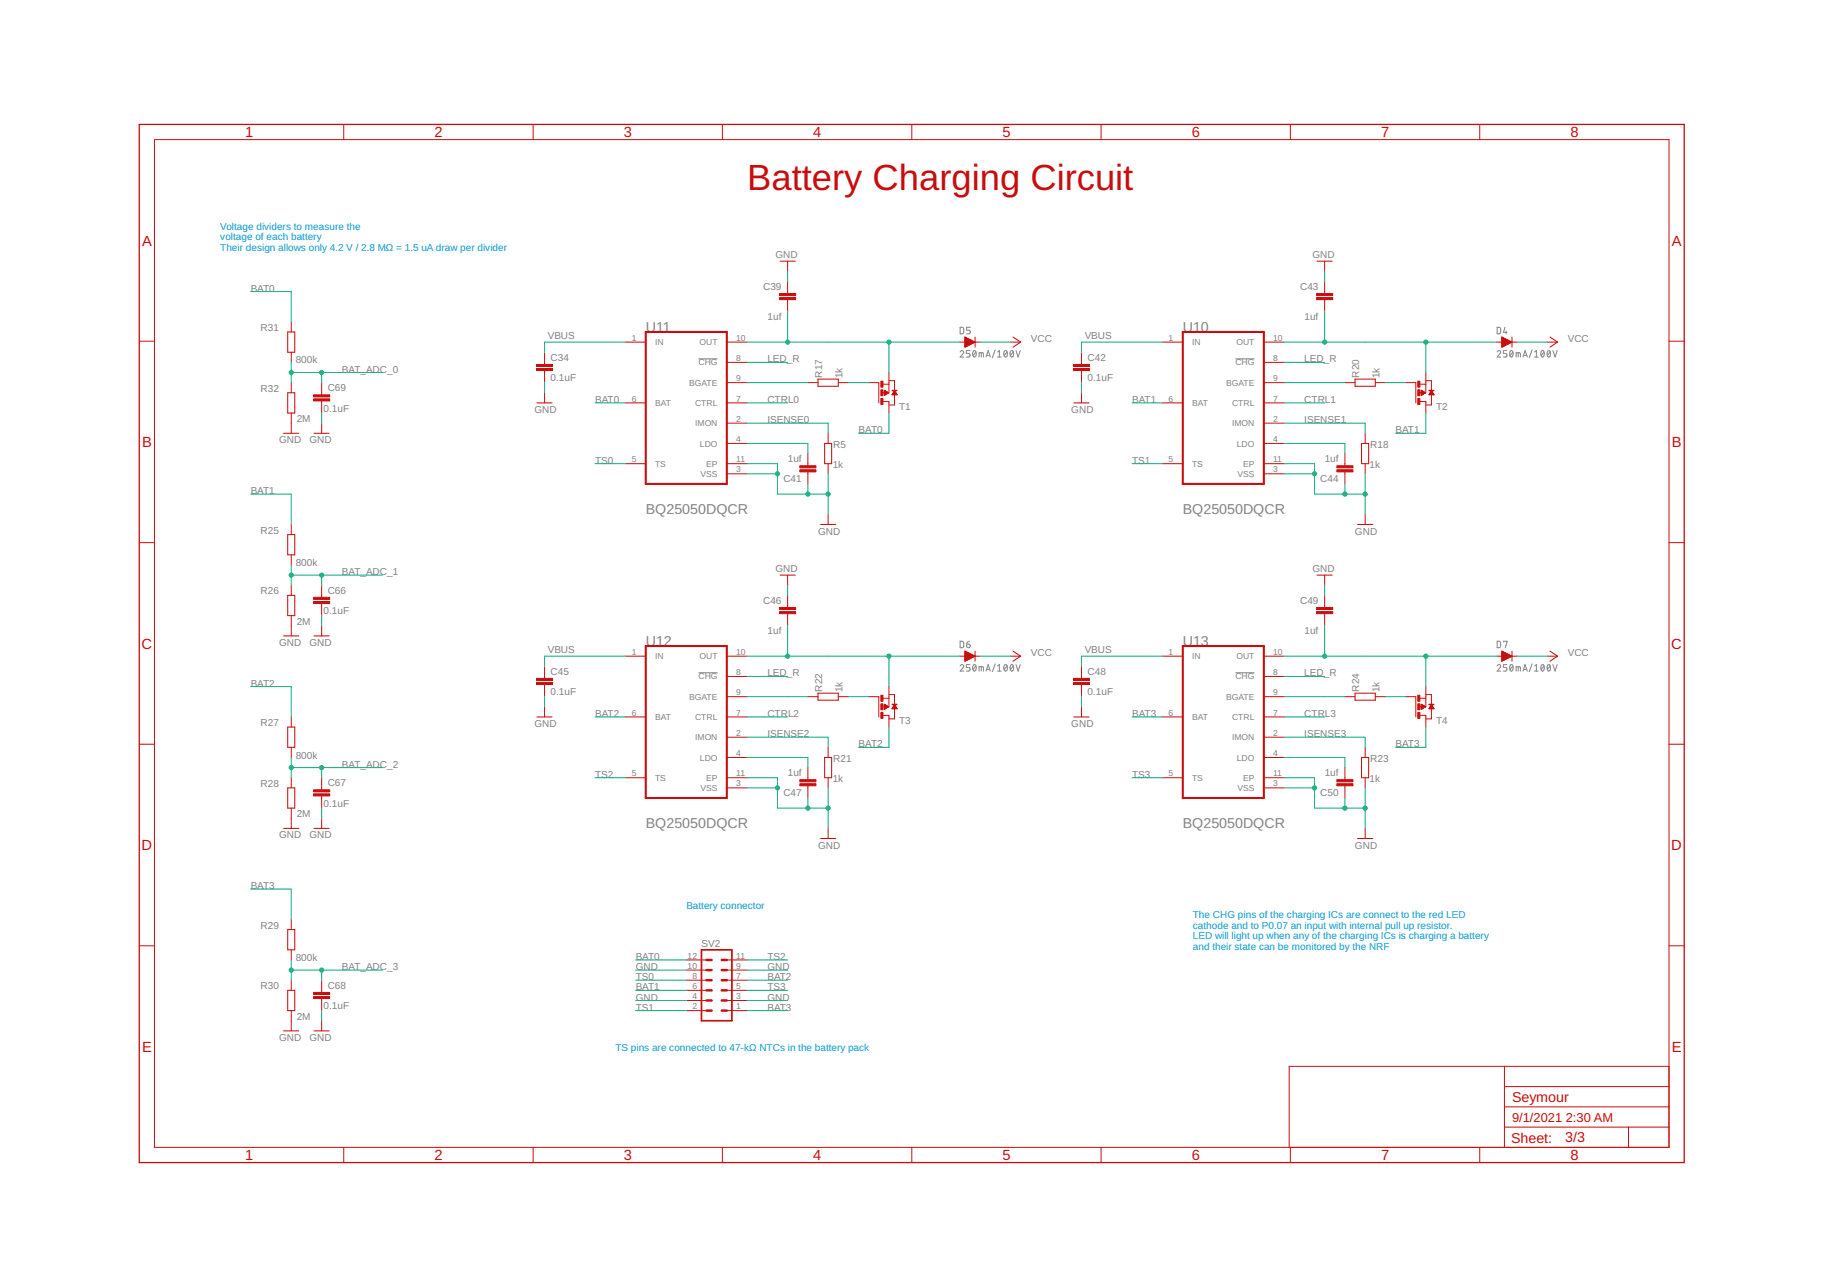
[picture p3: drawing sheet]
<svg xmlns="http://www.w3.org/2000/svg" width="297mm" height="210mm" viewBox="0 0 297 210" stroke-linecap="round" stroke-linejoin="round" font-family="sans-serif">
<g fill="none" stroke="#808080" stroke-width=".16">
<path d="M113.8 58.5h3.1M156.4 57.4a.29 .29 0 0 1 .5-.3 .29 .29 0 0 1 .1 .5l-.6 .6h.6M156.4 53.3l.5 .1 .1 .1v.6l-.1 .3h-.5zM158.1 57.1h-.6v.5h.4l.2 .2-.2 .4h-.4M158.1 53.3h-.6v.5h.5l.1 .2-.1 .4h-.5M158.6 57.2l.2-.1a.62 .62 0 0 1 0 1.1 .66 .66 0 0 1-.2-1zM159 57.4l-.5 .6M159.5 58.2v-.7h.7l.1 .7M159.9 57.5v.7M160.7 58.2l.3-1.1 .4 1.1M160.7 57.9h.6M162.2 57l-.5 1.3"/>
<path d="M162.5 58.2h.6M162.5 57.4l.3-.3v1.1M163.7 57.2l.2-.1a.62 .62 0 0 1 0 1.1 .66 .66 0 0 1-.2-1zM164.1 57.4l-.5 .6M164.7 57.2l.2-.1a.62 .62 0 0 1 0 1.1 .66 .66 0 0 1-.2-1zM165.1 57.4l-.5 .6M165.5 57.1l.4 1.1 .3-1.1M201.3 58.5h3.1M243.9 57.4a.29 .29 0 0 1 .5-.3 .28 .28 0 0 1 0 .5l-.5 .6h.6M243.9 53.3l.4 .1 .2 .1v.6l-.2 .3h-.4zM245.2 53.3l-.2 .9h.6M245.4 53.9v.5"/>
<path d="M245.5 57.1h-.5v.5h.4l.1 .2-.1 .4h-.4M246.1 57.2l.2-.1a.65 .65 0 0 1 0 1.1 .68 .68 0 0 1-.2-1zM246.5 57.4l-.5 .6M247 58.2v-.7h.6l.1 .7M247.4 57.5v.7M248.2 58.2l.3-1.1 .4 1.1M248.2 57.9h.6M249.6 57l-.4 1.3M250 58.2h.6M250 57.4l.3-.3v1.1M251.2 57.2l.2-.1a.65 .65 0 0 1 0 1.1 .68 .68 0 0 1-.2-1zM251.6 57.4l-.5 .6"/>
<path d="M252.2 57.2l.2-.1a.65 .65 0 0 1 0 1.1 .68 .68 0 0 1-.2-1zM252.6 57.4l-.5 .6M253 57.1l.4 1.1 .3-1.1M113.8 109.6h3.1M156.4 108.5a.29 .29 0 0 1 .5-.2 .29 .29 0 0 1 .1 .5l-.6 .6h.6M156.4 104.5h.5l.1 .2v.7l-.1 .1-.5 .1zM157.5 105h.4a.29 .29 0 0 1 .2 .3 .29 .29 0 0 1-.3 .2 .29 .29 0 0 1-.3-.2zM158 104.5a.47 .47 0 0 0-.5 .5M158.1 108.3h-.6v.5h.4l.2 .2-.2 .3-.4 .1M158.7 108.3a.54 .54 0 0 1 .4 .5 .54 .54 0 0 1-.4 .5 .74 .74 0 0 1 0-1zM159 108.5l-.5 .6M159.5 109.4v-.8l.7 .1 .1 .7"/>
<path d="M159.9 108.6v.8M160.7 109.4l.3-1.1 .4 1.1M160.7 109.1h.6M162.2 108.2l-.5 1.3M162.5 108.5l.3-.2v1.1M162.5 109.4h.6M163.8 108.3a.54 .54 0 0 1 .3 .5 .54 .54 0 0 1-.3 .5 .74 .74 0 0 1 0-1zM164.1 108.5l-.5 .6M164.7 108.4l.1-.1a.54 .54 0 0 1 .4 .5 .54 .54 0 0 1-.4 .5l-.2-.5zM165.1 108.5l-.5 .6M165.5 108.3l.4 1.1 .3-1.1M201.3 109.6h3.1"/>
<path d="M243.9 108.5a.28 .28 0 0 1 .5-.2 .28 .28 0 0 1 0 .5l-.5 .6h.6M243.9 104.5h.4l.2 .2v.7l-.2 .1-.4 .1zM245 104.6v-.1h.6l-.3 1.1M245.5 108.3h-.5v.5h.4l.1 .2-.1 .3-.4 .1M246.1 108.4l.1-.1a.54 .54 0 0 1 .4 .4 .54 .54 0 0 1-.1 .5l-.2 .2a.68 .68 0 0 1-.2-1zM246.5 108.5l-.5 .6M247 109.4v-.8l.7 .1v.7M247.4 108.6v.8M248.2 109.4l.3-1.1 .4 1.1M248.2 109.1h.6M249.6 108.2l-.4 1.3M250 108.5l.3-.2v1.1"/>
<path d="M250 109.4h.6M251.2 108.4v-.1a.54 .54 0 0 1 .5 .4 .54 .54 0 0 1-.2 .5l-.1 .2a.68 .68 0 0 1-.2-1zM251.6 108.5l-.5 .6M252.2 108.4l.1-.1a.54 .54 0 0 1 .4 .4 .54 .54 0 0 1-.1 .5l-.2 .2a.68 .68 0 0 1-.2-1zM252.6 108.5l-.5 .6M253 108.3l.4 1.1 .3-1.1"/>
</g>
<g fill="none" stroke="#c90d0c" stroke-width=".16">
<path d="M25.2 22.8h246.7v164.2h-246.7zM56 20.3v2.5M86.9 20.3v2.5M117.7 20.3v2.5M148.6 20.3v2.5M179.4 20.3v2.5M210.2 20.3v2.5M241.1 20.3v2.5M22.7 55.6h2.5M47.5 52.5v1.6M47.5 57.4v1.7M88.7 57.4v2"/>
<path d="M101.9 55.8h3.3M121.7 59.1h-3.3M121.7 55.8h-3.3M128.3 42.6v1.6M128.3 45.9v1.9M128.3 48.8v2M156.4 55.8h3.3M157.2 54.9l1.7 .9-1.7 .8zM157.2 56.6h.1M157.2 56.5h.2M157.2 56.4h.3M157.2 56.4h.5"/>
<path d="M157.2 56.3h.6M157.2 56.2h.7M157.2 56.2h.9M157.2 56.1h1M157.2 56h1.1M157.2 56h1.3M157.2 55.9h1.4M157.2 55.8h1.5M157.2 55.7h1.5M157.2 55.6h1.4M157.2 55.6h1.3M157.2 55.5h1.1"/>
<path d="M157.2 55.4h1M157.2 55.4h.9M157.2 55.3h.7M157.2 55.2h.6M157.2 55.2h.4M157.2 55.1h.3M157.2 55h.2M157.2 54.9h.1M158.9 54.9v1.7M164.7 55.8h1.6M176.2 57.4v2M189.4 55.8h3.3"/>
<path d="M209.2 55.8h-3.2M209.2 59.1h-3.2M215.8 42.6v1.6M215.8 45.9v1.9M215.8 48.8v2M243.9 55.8h3.3M244.7 56.6h.1M244.7 56.5h.2M244.7 56.4h.3M244.7 56.4h.5M244.7 56.3h.6M244.7 56.2h.7"/>
<path d="M244.7 56.2h.9M244.7 56.1h1M244.7 56h1.1M244.7 56h1.3M244.7 55.9h1.4M244.7 55.8h1.6M244.7 55.7h1.5M244.7 55.6h1.4M244.7 55.6h1.3M244.7 55.5h1.1M244.7 55.4h1M244.7 55.4h.9"/>
<path d="M244.7 55.3h.7M244.7 55.2h.6M244.7 55.2h.5M244.7 55.1h.3M244.7 55h.2M244.7 54.9h.1M244.7 54.9l1.7 .9-1.7 .8zM246.4 54.9v1.7M252.1 55.8h1.7M271.9 55.6h2.5M47.5 62.4v1.6M47.5 67.3v3.3"/>
<path d="M52.4 62.4v1.9M52.4 65.3v2M52.4 69v1.6M88.7 60.4v2M88.7 64v1.7M101.9 75.6h3.3M101.9 65.7h3.3M121.7 69h-3.3M121.7 77.2h-3.3M121.7 72.3h-3.3M121.7 65.7h-3.3M121.7 62.4h-3.3"/>
<path d="M121.7 75.6h-3.3M131.6 62.4h1.7M131.6 73.9v2M131.6 76.9v2M134.9 70.6v1.7M134.9 75.6v1.6M136.6 62.4h1.6M141.5 62.4h1.7v3.3M143.8 62.6h1M143.8 65.4h1v1.9M144.1 63.6l.7 .4-.7 .4zM144.1 64.3h.1"/>
<path d="M144.1 64.3h.2M144.1 64.2h.4M144.1 64.1h.6M144.1 63.9l.6 .1M144.1 63.9h.5M144.1 63.9h.4M144.1 63.8h.4M144.1 63.8h.3M144.1 63.7h.2M144.1 63.7h.1M144.1 63.6h.1M144.2 64.4h-.1"/>
<path d="M144.4 64.2h-.3M144.6 64.1h-.5M144.8 60.7v3.3h-1M144.8 62h1v1.7M145.4 64.3h.8M145.4 64.3h.7M145.4 64.2h.7M145.5 64.1h.5M145.6 64h.4M145.6 64h.3M145.6 63.9h.3M145.7 63.8h.1"/>
<path d="M145.7 63.7h.1M145.8 64.3v1.7h-1M145.8 63.7l.4 .6h-.8zM145.8 63.7h.1M176.2 60.4v2M176.2 64v1.7M189.4 75.6h3.3M189.4 65.7h3.3M209.2 69h-3.2M209.2 77.2h-3.2M209.2 72.3h-3.2M209.2 75.6h-3.2"/>
<path d="M209.2 65.7h-3.2M209.2 62.4h-3.2M219.1 62.4h1.7M219.1 73.9v2M219.1 76.9v2M222.4 70.6v1.7M222.4 75.6v1.6M224.1 62.4h1.6M229 62.4h1.7v3.3M231.4 62.6h.9M231.4 65.4h.9v1.9M231.6 64.3h.1"/>
<path d="M231.6 64.3h.2M231.6 64.2h.4M231.6 64.1h.6M231.6 63.9l.6 .1M231.6 63.9h.5M231.6 63.9h.4M231.6 63.8h.4M231.6 63.8h.3M231.6 63.7h.2M231.6 63.7h.1M231.6 63.6h.1M231.6 63.6l.7 .4-.7 .4z"/>
<path d="M231.7 64.4h-.1M231.9 64.2h-.3M232.1 64.1h-.5M232.3 60.7v3.3h-1M232.3 62h.9v1.7M232.9 64.3h.7M232.9 64.2h.7M233 64.1h.5M233 64h.4M233.1 64h.3M233.1 63.9h.3M233.2 63.8h.1"/>
<path d="M233.2 63.7h.1M233.2 64.3v1.7h-.9M233.2 63.7l.5 .6h-.9zM22.7 88.4h2.5M47.5 85.5v1.6M47.5 90.4v1.7M47.5 95.4v1.6M52.4 95.4v2M52.4 98.3v2M128.3 93.7v1.7M128.3 97v2M128.3 100v2"/>
<path d="M134.9 83.8v1.7M215.8 93.7v1.7M215.8 97v2M215.8 100v2M222.4 83.8v1.7M271.9 88.4h2.5M47.5 100.3v3.3M47.5 116.8v1.7M52.4 102v1.6M88.7 108.6v2M88.7 111.5v2M88.7 115.2v1.6"/>
<path d="M101.9 106.9l3.3 .1M101.9 116.8l3.3 .1M121.7 116.8l-3.3 .1M121.7 110.2l-3.3 .1M121.7 113.5l-3.3 .1M121.7 106.9l-3.3 .1M131.6 113.5h1.7M136.6 113.5h1.6M141.5 113.5h1.7v3.3M143.8 116.6h1v1.9M143.8 113.8h1M144.1 114.8l.7 .4-.7 .4z"/>
<path d="M144.1 115.6h.1M144.1 115.5h.1M144.1 115.4h.3M144.1 115.3h.4M144.1 115.3h.5M144.1 115.3h.6M144.1 115.1h.6M144.1 115.1h.5M144.1 115h.4M144.1 115h.3M144.1 114.9h.3M144.1 114.9h.2"/>
<path d="M144.1 114.9h.1M144.1 114.8h.1M144.3 115.5h-.2M144.5 115.4h-.4M144.8 111.9v3.3h-1M144.8 113.2h1v1.7M145.4 115.5h.8M145.4 115.4h.7M145.5 115.3h.5M145.5 115.2h.5M145.6 115.1h.3M145.6 115h.3"/>
<path d="M145.7 115h.1M145.7 114.9h.1M145.8 115.4v1.8h-1M145.8 114.9l.4 .6h-.8zM156.4 106.9h.8M157.2 106.1l1.7 .8-1.7 .9zM157.2 107.7h.1M157.2 107.6h.3M157.2 107.6h.4M157.2 107.5h.5M157.2 107.4h.7M157.2 107.4h.8"/>
<path d="M157.2 107.3h.9M157.2 107.2h1.1M157.2 107.2h1.2M157.2 107.1h1.3M157.2 107h1.5M157.2 107h1.6M157.2 106.9h1.6M157.2 106.8h1.5M157.2 106.8h1.3M157.2 106.7h1.2M157.2 106.6h1.1M157.2 106.6h.9"/>
<path d="M157.2 106.5h.8M157.2 106.4h.7M157.2 106.4h.5M157.2 106.3h.4M157.2 106.2h.3M157.2 106.2h.1M158.9 106.1v1.7M158.9 106.9h.8M164.7 106.9h1.6M176.2 108.6v2M176.2 111.5v2M176.2 115.2v1.6"/>
<path d="M189.4 106.9l3.3 .1M189.4 116.8l3.3 .1M209.2 106.9l-3.2 .1M209.2 116.8l-3.2 .1M209.2 110.2l-3.2 .1M209.2 113.5l-3.2 .1M219.1 113.5h1.7M224.1 113.5h1.6M229 113.5h1.7v3.3M231.4 116.6h.9v1.9M231.4 113.8h.9M231.6 114.8l.7 .4-.7 .4z"/>
<path d="M231.6 115.6h.1M231.6 115.5h.1M231.6 115.4h.3M231.6 115.3h.4M231.6 115.3h.5M231.6 115.3h.6M231.6 115.1h.6M231.6 115.1h.5M231.6 115h.4M231.6 115h.3M231.6 114.9h.3M231.6 114.9h.2"/>
<path d="M231.6 114.9h.1M231.6 114.8h.1M231.8 115.5h-.2M232 115.4h-.4M232.3 111.9v3.3h-1M232.3 113.2h.9v1.7M232.9 115.5h.7M232.9 115.4h.7M233 115.3h.5M233 115.2h.5M233.1 115.1h.3M233.1 115h.3"/>
<path d="M233.2 115h.1M233.2 114.9h.1M233.2 115.4v1.8h-.9M233.2 114.9l.5 .6h-.9zM243.9 106.9h.8M244.7 106.1l1.7 .8-1.7 .9zM244.7 107.7h.1M244.7 107.6h.3M244.7 107.6h.4M244.7 107.5h.5M244.7 107.4h.7M244.7 107.4h.8"/>
<path d="M244.7 107.3h.9M244.7 107.2h1.1M244.7 107.2h1.2M244.7 107.1h1.3M244.7 107h1.5M244.7 107h1.6M244.7 106.9h1.6M244.7 106.8h1.5M244.7 106.8h1.3M244.7 106.7h1.2M244.7 106.6h1.1M244.7 106.6h.9"/>
<path d="M244.7 106.5h.8M244.7 106.4h.7M244.7 106.4h.5M244.7 106.3h.4M244.7 106.2h.3M244.7 106.2h.1M246.4 106.1v1.7M246.4 106.9h.8M252.1 106.9h1.7M22.7 121.3h2.5M47.5 121.8v1.6M47.5 126.7v1.7"/>
<path d="M47.5 131.7v3.3M52.4 126.7v2M52.4 129.7v2M52.4 133.3v1.7M101.9 126.7l3.3 .1M121.7 120.1l-3.3 .1M121.7 128.4h-3.3M121.7 123.4l-3.3 .1M121.7 126.7l-3.3 .1M131.6 125.1v2M131.6 128.1v1.9M134.9 121.8v1.6"/>
<path d="M134.9 126.7v1.7M134.9 135v1.7M189.4 126.7l3.3 .1M209.2 120.1l-3.2 .1M209.2 128.4h-3.2M209.2 123.4l-3.2 .1M209.2 126.7l-3.2 .1M219.1 125.1v2M219.1 128.1v1.9M222.4 121.8v1.6M222.4 126.7v1.7M222.4 135v1.7"/>
<path d="M271.9 121.3h2.5M22.7 154.1h2.5M47.5 149.8v1.7M47.5 154.8v1.6M47.5 159.7v1.7M52.4 159.7v2M111.8 159.7h3.3M111.8 158.1h3.3M111.8 156.4h3.3M118.4 159.7h3.3M118.4 158.1h3.3M118.4 156.4h3.3"/>
<path d="M271.9 154.1h2.5M47.5 164.7v3.3M52.4 162.7v2M52.4 166.3v1.7M111.8 164.7h3.3M111.8 163h3.3M111.8 161.4h3.3M118.4 164.7h3.3M118.4 163h3.3M118.4 161.4h3.3M245.1 173.8v13.2M245.1 177.1h26.8"/>
<path d="M271.9 173.8h-61.8v13.2M56 187v2.5M86.9 187v2.5M117.7 187v2.5M148.6 187v2.5M179.4 187v2.5M210.2 187v2.5M241.1 187v2.5M245.1 183.7h26.8M245.1 180.4h26.8M265.3 183.7v3.3"/>
</g>
<path d="M22.7 20.3h251.7v169.2h-251.7z" fill="none" stroke="#c90d0c" stroke-width=".21"/>
<path d="M105.2 54.1h13.2v24.8h-13.2zM192.7 54.1h13.2v24.8h-13.2zM105.2 105.3h13.2v24.7h-13.2zM192.7 105.3h13.2v24.7h-13.2z" fill="none" stroke="#c90d0c" stroke-width=".34"/>
<g fill="#c90d0c" stroke="#c90d0c" stroke-width=".16">
<path d="M87.4 60h2.6v.4h-2.6z"/>
<path d="M87.4 59.4h2.6v.3h-2.6z"/>
<path d="M127 48.5h2.6v.3h-2.6z"/>
<path d="M127 47.8h2.6v.4h-2.6z"/>
<path d="M130.3 75.9h2.6v.3h-2.6z"/>
<path d="M130.3 76.6h2.6v.3h-2.6z"/>
<path d="M143.5 64.9h.4v1h-.4z"/>
<path d="M143.5 63.5h.4v1h-.4z"/>
<path d="M143.5 62.1h.4v1h-.4z"/>
<path d="M145.4 63.6h.8v.1h-.8z"/>
<path d="M174.9 60h2.6v.4h-2.6z"/>
<path d="M174.9 59.4h2.6v.3h-2.6z"/>
<path d="M214.5 48.5h2.6v.3h-2.6z"/>
<path d="M214.5 47.8h2.6v.4h-2.6z"/>
<path d="M217.8 75.9h2.7v.3h-2.7z"/>
<path d="M217.8 76.6h2.7v.3h-2.7z"/>
<path d="M231 64.9h.4v1h-.4z"/>
<path d="M231 63.5h.4v1h-.4z"/>
<path d="M231 62.1h.4v1h-.4z"/>
<path d="M232.8 63.6h.8v.1h-.8z"/>
<path d="M87.4 111.2h2.6v.3h-2.6z"/>
<path d="M87.4 110.6h2.6v.3h-2.6z"/>
<path d="M127 99.7h2.6v.3h-2.6z"/>
<path d="M127 99h2.6v.3h-2.6z"/>
<path d="M130.3 127.1h2.6v.3h-2.6z"/>
<path d="M130.3 127.7h2.6v.4h-2.6z"/>
<path d="M143.5 116.1h.4v1h-.4z"/>
<path d="M143.5 114.7h.4v1h-.4z"/>
<path d="M143.5 113.3h.4v1h-.4z"/>
<path d="M145.4 114.8h.8v.1h-.8z"/>
<path d="M174.9 111.2h2.6v.3h-2.6z"/>
<path d="M174.9 110.6h2.6v.3h-2.6z"/>
<path d="M214.5 99.7h2.6v.3h-2.6z"/>
<path d="M214.5 99h2.6v.3h-2.6z"/>
<path d="M217.8 127.1h2.7v.3h-2.7z"/>
<path d="M217.8 127.7h2.7v.4h-2.7z"/>
<path d="M231 116.1h.4v1h-.4z"/>
<path d="M231 114.7h.4v1h-.4z"/>
<path d="M231 113.3h.4v1h-.4z"/>
<path d="M232.8 114.8h.8v.1h-.8z"/>
<path d="M51.1 98h2.6v.4h-2.6z"/>
<path d="M51.1 97.3h2.6v.4h-2.6z"/>
<path d="M51.1 129.4h2.6v.3h-2.6z"/>
<path d="M51.1 128.7h2.6v.4h-2.6z"/>
<path d="M51.1 162.4h2.6v.3h-2.6z"/>
<path d="M51.1 161.7h2.6v.4h-2.6z"/>
<path d="M51.1 65h2.6v.3h-2.6z"/>
<path d="M51.1 64.3h2.6v.4h-2.6z"/>
</g>
<g fill="none" stroke="#c90d0c" stroke-width=".17">
<path d="M46.9 54.1h1.1v3.3h-1.1zM127.1 42.6h2.5M165.1 54.9l1.2 .9-1.2 .8M214.6 42.6h2.5M252.6 54.9l1.2 .9-1.2 .8M46.2 70.6h2.5M46.9 64h1.1v3.3h-1.1zM51.2 70.6h2.4M87.5 65.7h2.5M133.3 61.8h3.3v1.1h-3.3zM134.4 72.3h1.1v3.3h-1.1zM175 65.7h2.4"/>
<path d="M220.8 61.8h3.3v1.1h-3.3zM221.8 72.3h1.2v3.3h-1.2zM46.9 87.1h1.1v3.3h-1.1zM46.9 97h1.1v3.3h-1.1zM127.1 93.7h2.5M133.7 85.5h2.5M214.6 93.7h2.5M221.2 85.5h2.5M46.2 103.6h2.5M46.9 118.5h1.1v3.3h-1.1zM51.2 103.6h2.4M87.5 116.8h2.5"/>
<path d="M133.3 113h3.3v1.1h-3.3zM165.1 106.1l1.2 .8-1.2 .9M175 116.8h2.4M220.8 113h3.3v1.1h-3.3zM252.6 106.1l1.2 .8-1.2 .9M46.2 135h2.5M46.9 128.4h1.1v3.3h-1.1zM51.2 135h2.4M133.7 136.7h2.5M134.4 123.4h1.1v3.3h-1.1zM221.2 136.7h2.5M221.8 123.4h1.2v3.3h-1.2z"/>
<path d="M46.9 151.5h1.1v3.3h-1.1zM46.2 168h2.5M46.9 161.4h1.1v3.3h-1.1zM51.2 168h2.4"/>
</g>
<path d="M114.3 154.8h5v11.5h-5z" fill="none" stroke="#c90d0c" stroke-width=".28"/>
<path d="M115.1 156.4h.9M115.1 158.1h.9M115.1 159.7h.9M117.6 156.4h.8M117.6 158.1h.8M117.6 159.7h.8M115.1 161.4h.9M115.1 163h.9M115.1 164.7h.9M117.6 161.4h.8M117.6 163h.8M117.6 164.7h.8" fill="none" stroke="#c90d0c" stroke-width=".4"/>
<g fill="none" stroke="#0dab76" stroke-width=".16">
<path d="M40.9 47.5h6.6v5M47.5 59.1v3.3M101.9 55.8h-13.2v1.6M121.7 55.8h34.7M121.7 59.1h6.6M128.3 44.2v1.7M128.3 50.8v5M144.8 55.8v4.9M159.7 55.8h5M189.4 55.8h-13.2v1.6M209.2 55.8h34.7M209.2 59.1h6.6"/>
<path d="M215.8 44.2v1.7M215.8 50.8v5M232.3 55.8v4.9M247.2 55.8h4.9M47.5 60.7h14.8M52.4 60.7v1.7M52.4 67.3v1.7M88.7 62.4v1.6M97 75.6h4.9M97 65.7h4.9M121.7 69h13.2v1.6M121.7 77.2h5"/>
<path d="M121.7 75.6h5v4.9h8.2M121.7 72.3h9.9v1.6M121.7 65.7h6.6M121.7 62.4h9.9M131.6 78.9v1.6M134.9 77.2v6.6M138.2 62.4h3.3M144.8 67.3v3.3h-4.9M176.2 62.4v1.6M184.5 75.6h4.9M184.5 65.7h4.9M209.2 77.2h5"/>
<path d="M209.2 75.6h5v4.9h8.2M209.2 69h13.2v1.6M209.2 72.3h9.9v1.6M209.2 65.7h6.6M209.2 62.4h9.9M219.1 78.9v1.6M222.4 77.2v6.6M225.7 62.4h3.3M232.3 67.3v3.3h-4.9M40.9 80.5h6.6v5M47.5 92.1v3.3M47.5 93.7h14.8"/>
<path d="M52.4 93.7v1.7M128.3 95.4v1.6M215.8 95.4v1.6M40.9 111.9h6.6v4.9M52.4 100.3v1.7M88.7 113.5v1.7M97 116.8h4.9M101.9 106.9h-13.2v1.7M121.7 106.9h34.7M121.7 116.8h6.6M121.7 110.2h6.6M121.7 113.5h9.9"/>
<path d="M128.3 102v4.9M138.2 113.5h3.3M144.8 106.9v5M144.8 118.5v3.3h-4.9M159.7 106.9h5M176.2 113.5v1.7M184.5 116.8h4.9M189.4 106.9h-13.2v1.7M209.2 106.9h34.7M209.2 116.8h6.6M209.2 110.2h6.6M209.2 113.5h9.9"/>
<path d="M215.8 102v4.9M225.7 113.5h3.3M232.3 106.9v5M232.3 118.5v3.3h-4.9M247.2 106.9h4.9M47.5 123.4v3.3M47.5 125.1h14.8M52.4 125.1v1.6M52.4 131.7v1.6M97 126.7h4.9M121.7 120.1h13.2v1.7M121.7 126.7h5v5h8.2"/>
<path d="M121.7 123.4h9.9v1.7M121.7 128.4h5M131.6 130v1.7M134.9 128.4v6.6M184.5 126.7h4.9M209.2 120.1h13.2v1.7M209.2 126.7h5v5h8.2M209.2 123.4h9.9v1.7M209.2 128.4h5M219.1 130v1.7M222.4 128.4v6.6M40.9 144.9h6.6v4.9"/>
<path d="M47.5 158.1h14.8M47.5 156.4v3.3M52.4 158.1v1.6M103.6 158.1h8.2M103.6 159.7h8.2M103.6 156.4h8.2M121.7 158.1h6.6M121.7 159.7h6.6M121.7 156.4h6.6M52.4 164.7v1.6M103.6 163h8.2M103.6 161.4h8.2"/>
<path d="M103.6 164.7h8.2M121.7 163h6.6M121.7 161.4h6.6M121.7 164.7h6.6"/>
</g>
<g fill="#0dab76" stroke="#0dab76" stroke-width=".16">
<circle cx="134.9" cy="80.5" r=".34"/>
<circle cx="131.6" cy="80.5" r=".34"/>
<circle cx="126.7" cy="77.2" r=".34"/>
<circle cx="222.4" cy="80.5" r=".34"/>
<circle cx="219.1" cy="80.5" r=".34"/>
<circle cx="214.2" cy="77.2" r=".34"/>
<circle cx="134.9" cy="131.7" r=".34"/>
<circle cx="131.6" cy="131.7" r=".34"/>
<circle cx="126.7" cy="128.4" r=".34"/>
<circle cx="222.4" cy="131.7" r=".34"/>
<circle cx="219.1" cy="131.7" r=".34"/>
<circle cx="214.2" cy="128.4" r=".34"/>
<circle cx="144.8" cy="55.8" r=".34"/>
<circle cx="128.3" cy="55.8" r=".34"/>
<circle cx="232.3" cy="55.8" r=".34"/>
<circle cx="215.8" cy="55.8" r=".34"/>
<circle cx="144.8" cy="106.9" r=".34"/>
<circle cx="128.3" cy="106.9" r=".34"/>
<circle cx="232.3" cy="106.9" r=".34"/>
<circle cx="215.8" cy="106.9" r=".34"/>
<circle cx="47.5" cy="158.1" r=".34"/>
<circle cx="52.4" cy="158.1" r=".34"/>
<circle cx="47.5" cy="60.7" r=".34"/>
<circle cx="52.4" cy="60.7" r=".34"/>
<circle cx="47.5" cy="93.7" r=".34"/>
<circle cx="52.4" cy="93.7" r=".34"/>
<circle cx="47.5" cy="125.1" r=".34"/>
<circle cx="52.4" cy="125.1" r=".34"/>
</g>
<text font-size="5.9" fill="#c90d0c" x="121.7" y="31">Battery Charging Circuit</text>
<g font-size="2.4" fill="#c90d0c">
<text x="39.9" y="22.4">1</text>
<text x="70.8" y="22.4">2</text>
<text x="101.6" y="22.4">3</text>
<text x="132.5" y="22.4">4</text>
<text x="163.3" y="22.4">5</text>
<text x="194.2" y="22.4">6</text>
<text x="225" y="22.4">7</text>
<text x="255.9" y="22.4">8</text>
<text x="23.1" y="40">A</text>
<text x="272.4" y="40">A</text>
<text x="23.1" y="72.9">B</text>
<text x="272.4" y="72.9">B</text>
<text x="23.1" y="105.7">C</text>
<text x="272.3" y="105.7">C</text>
<text x="23.1" y="138.6">D</text>
<text x="272.3" y="138.6">D</text>
<text x="23.1" y="171.4">E</text>
<text x="272.4" y="171.4">E</text>
<text x="39.9" y="189.1">1</text>
<text x="70.8" y="189.1">2</text>
<text x="101.6" y="189.1">3</text>
<text x="132.5" y="189.1">4</text>
<text x="163.3" y="189.1">5</text>
<text x="194.2" y="189.1">6</text>
<text x="225" y="189.1">7</text>
<text x="255.9" y="189.1">8</text>
</g>
<g font-size="2.3" fill="#808080">
<text x="105.2" y="54.1">U11</text>
<text x="192.7" y="54.1">U10</text>
<text x="105.2" y="83.8">BQ25050DQCR</text>
<text x="192.7" y="83.8">BQ25050DQCR</text>
<text x="105.2" y="105.3">U12</text>
<text x="192.7" y="105.3">U13</text>
<text x="105.2" y="135">BQ25050DQCR</text>
<text x="192.7" y="135">BQ25050DQCR</text>
</g>
<g font-size="2.3" fill="#c90d0c">
<text x="246.4" y="179.6">Seymour</text>
<text x="246.2" y="186.2">Sheet:</text>
<text x="255" y="186.2">3/3</text>
</g>
<g font-size="2.1" fill="#c90d0c">
<text x="246.4" y="182.9">9/1/2021</text>
<text x="255.1" y="182.9">2:30 AM</text>
</g>
<g font-size="1.6" fill="#0696d7">
<text x="35.9" y="37.4">Voltage dividers to measure the</text>
<text x="35.9" y="39.2">voltage of each battery</text>
<text x="35.9" y="40.9">Their design allows only 4.2 V / 2.8 MΩ = 1.5 uA draw per divider</text>
<text x="111.8" y="148.2">Battery connector</text>
<text x="194.4" y="149.6">The CHG pins of the charging ICs are connect to the red LED</text>
<text x="194.4" y="151.3">cathode and to P0.07 an input with internal pull up resistor.</text>
<text x="194.4" y="153.1">LED will light up when any of the charging ICs is charging a battery</text>
<text x="194.4" y="154.8">and their state can be monitored by the NRF</text>
<text x="100.3" y="171.3">TS pins are connected to 47-kΩ NTCs in the battery pack</text>
</g>
<g font-size="1.6" fill="#808080">
<text x="40.8" y="47.5">BAT0</text>
<text x="124.3" y="47.3">C39</text>
<text x="126.3" y="42.1">GND</text>
<text x="211.8" y="47.3">C43</text>
<text x="213.8" y="42.1">GND</text>
<text x="42.5" y="53.9">R31</text>
<text x="125.1" y="52.2">1uf</text>
<text x="212.6" y="52.2">1uf</text>
<text x="48.2" y="59.2">800k</text>
<text x="89.2" y="55.3">VBUS</text>
<text x="89.7" y="58.8">C34</text>
<text x="125" y="59.1">LED_R</text>
<text x="168" y="55.8">VCC</text>
<text x="176.7" y="55.3">VBUS</text>
<text x="177.2" y="58.8">C42</text>
<text x="212.5" y="59.1">LED_R</text>
<text x="255.4" y="55.8">VCC</text>
<text x="42.5" y="63.8">R32</text>
<text x="53.4" y="63.8">C69</text>
<text x="55.7" y="60.7">BAT_ADC_0</text>
<text x="89.7" y="62.1">0.1uF</text>
<text x="97" y="65.7">BAT0</text>
<text x="125" y="65.7">CTRL0</text>
<text x="134" y="61.5" transform="rotate(-90 134 61.5)">R17</text>
<text x="137.3" y="61.6" transform="rotate(-90 137.3 61.6)">1k</text>
<text x="177.2" y="62.1">0.1uF</text>
<text x="184.5" y="65.7">BAT1</text>
<text x="212.5" y="65.7">CTRL1</text>
<text x="221.5" y="61.5" transform="rotate(-90 221.5 61.5)">R20</text>
<text x="224.8" y="61.6" transform="rotate(-90 224.8 61.6)">1k</text>
<text x="48.3" y="68.8">2M</text>
<text x="52.7" y="67.1">0.1uF</text>
<text x="87.1" y="67.3">GND</text>
<text x="125" y="69">ISENSE0</text>
<text x="139.9" y="70.6">BAT0</text>
<text x="146.5" y="66.8">T1</text>
<text x="174.6" y="67.3">GND</text>
<text x="212.5" y="69">ISENSE1</text>
<text x="227.4" y="70.6">BAT1</text>
<text x="234" y="66.8">T2</text>
<text x="45.5" y="72.3">GND</text>
<text x="50.4" y="72.3">GND</text>
<text x="97" y="75.6">TS0</text>
<text x="128.4" y="75.3">1uf</text>
<text x="135.7" y="76.2">1k</text>
<text x="135.8" y="72.9">R5</text>
<text x="184.5" y="75.6">TS1</text>
<text x="215.9" y="75.3">1uf</text>
<text x="223.2" y="76.2">1k</text>
<text x="223.3" y="72.9">R18</text>
<text x="40.8" y="80.5">BAT1</text>
<text x="127.6" y="78.6">C41</text>
<text x="215.1" y="78.6">C44</text>
<text x="42.5" y="87">R25</text>
<text x="133.3" y="87.1">GND</text>
<text x="220.8" y="87.1">GND</text>
<text x="48.2" y="92.2">800k</text>
<text x="55.7" y="93.7">BAT_ADC_1</text>
<text x="126.3" y="93.2">GND</text>
<text x="213.8" y="93.2">GND</text>
<text x="42.5" y="96.9">R26</text>
<text x="48.3" y="101.8">2M</text>
<text x="52.7" y="100.1">0.1uF</text>
<text x="53.4" y="96.8">C66</text>
<text x="124.3" y="98.4">C46</text>
<text x="211.8" y="98.4">C49</text>
<text x="45.5" y="105.3">GND</text>
<text x="50.4" y="105.3">GND</text>
<text x="89.2" y="106.4">VBUS</text>
<text x="125.1" y="103.4">1uf</text>
<text x="168" y="106.9">VCC</text>
<text x="176.7" y="106.4">VBUS</text>
<text x="212.6" y="103.4">1uf</text>
<text x="255.4" y="106.9">VCC</text>
<text x="40.8" y="111.9">BAT2</text>
<text x="89.7" y="113.3">0.1uF</text>
<text x="89.7" y="110">C45</text>
<text x="125" y="110.2">LED_R</text>
<text x="134" y="112.7" transform="rotate(-90 134 112.7)">R22</text>
<text x="137.3" y="112.8" transform="rotate(-90 137.3 112.8)">1k</text>
<text x="177.2" y="113.3">0.1uF</text>
<text x="177.2" y="110">C48</text>
<text x="212.5" y="110.2">LED_R</text>
<text x="221.5" y="112.7" transform="rotate(-90 221.5 112.7)">R24</text>
<text x="224.8" y="112.8" transform="rotate(-90 224.8 112.8)">1k</text>
<text x="42.5" y="118.3">R27</text>
<text x="87.1" y="118.5">GND</text>
<text x="97" y="116.8">BAT2</text>
<text x="125" y="116.8">CTRL2</text>
<text x="146.5" y="118">T3</text>
<text x="174.6" y="118.5">GND</text>
<text x="184.5" y="116.8">BAT3</text>
<text x="212.5" y="116.8">CTRL3</text>
<text x="234" y="118">T4</text>
<text x="48.2" y="123.6">800k</text>
<text x="55.7" y="125.1">BAT_ADC_2</text>
<text x="125" y="120.1">ISENSE2</text>
<text x="135.8" y="124.1">R21</text>
<text x="139.9" y="121.8">BAT2</text>
<text x="212.5" y="120.1">ISENSE3</text>
<text x="223.3" y="124.1">R23</text>
<text x="227.4" y="121.8">BAT3</text>
<text x="42.5" y="128.2">R28</text>
<text x="52.7" y="131.4">0.1uF</text>
<text x="53.4" y="128.1">C67</text>
<text x="97" y="126.7">TS2</text>
<text x="127.6" y="129.8">C47</text>
<text x="128.4" y="126.5">1uf</text>
<text x="135.7" y="127.4">1k</text>
<text x="184.5" y="126.7">TS3</text>
<text x="215.1" y="129.8">C50</text>
<text x="215.9" y="126.5">1uf</text>
<text x="223.2" y="127.4">1k</text>
<text x="45.5" y="136.6">GND</text>
<text x="48.3" y="133.2">2M</text>
<text x="50.4" y="136.6">GND</text>
<text x="133.3" y="138.3">GND</text>
<text x="220.8" y="138.3">GND</text>
<text x="40.8" y="144.9">BAT3</text>
<text x="42.5" y="151.3">R29</text>
<text x="114.3" y="154.3">SV2</text>
<text x="42.5" y="161.2">R30</text>
<text x="48.2" y="156.6">800k</text>
<text x="53.4" y="161.2">C68</text>
<text x="55.7" y="158.1">BAT_ADC_3</text>
<text x="103.6" y="158.1">GND</text>
<text x="103.6" y="161.4">BAT1</text>
<text x="103.6" y="156.5">BAT0</text>
<text x="103.6" y="159.8">TS0</text>
<text x="125" y="158.1">GND</text>
<text x="125" y="159.8">BAT2</text>
<text x="125" y="156.5">TS2</text>
<text x="125" y="161.4">TS3</text>
<text x="48.3" y="166.2">2M</text>
<text x="52.7" y="164.5">0.1uF</text>
<text x="103.6" y="163.1">GND</text>
<text x="103.6" y="164.7">TS1</text>
<text x="125" y="163.1">GND</text>
<text x="125" y="164.7">BAT3</text>
<text x="45.5" y="169.7">GND</text>
<text x="50.4" y="169.7">GND</text>
</g>
<g font-size="1.4" fill="#808080">
<text x="102.9" y="55.5">1</text>
<text x="106.7" y="56.3">IN</text>
<text x="113.8" y="59.6">CHG</text>
<text x="114" y="56.3">OUT</text>
<text x="120" y="58.8">8</text>
<text x="120" y="55.5">10</text>
<text x="190.4" y="55.5">1</text>
<text x="194.2" y="56.3">IN</text>
<text x="201.3" y="59.6">CHG</text>
<text x="201.5" y="56.3">OUT</text>
<text x="207.4" y="58.8">8</text>
<text x="207.4" y="55.5">10</text>
<text x="102.9" y="65.4">6</text>
<text x="112.3" y="62.9">BGATE</text>
<text x="120" y="65.4">7</text>
<text x="120" y="62.1">9</text>
<text x="190.4" y="65.4">6</text>
<text x="199.8" y="62.9">BGATE</text>
<text x="207.4" y="65.4">7</text>
<text x="207.4" y="62.1">9</text>
<text x="106.7" y="66.2">BAT</text>
<text x="113.3" y="66.2">CTRL</text>
<text x="113.3" y="69.5">IMON</text>
<text x="120" y="68.7">2</text>
<text x="194.2" y="66.2">BAT</text>
<text x="200.7" y="66.2">CTRL</text>
<text x="200.8" y="69.5">IMON</text>
<text x="207.4" y="68.7">2</text>
<text x="102.9" y="75.3">5</text>
<text x="106.7" y="76.1">TS</text>
<text x="114" y="72.8">LDO</text>
<text x="114.1" y="77.7">VSS</text>
<text x="115.1" y="76.1">EP</text>
<text x="120" y="77">3</text>
<text x="120" y="72">4</text>
<text x="120" y="75.3">11</text>
<text x="190.4" y="75.3">5</text>
<text x="194.2" y="76.1">TS</text>
<text x="201.5" y="72.8">LDO</text>
<text x="201.6" y="77.7">VSS</text>
<text x="202.5" y="76.1">EP</text>
<text x="207.4" y="77">3</text>
<text x="207.4" y="72">4</text>
<text x="207.4" y="75.3">11</text>
<text x="102.9" y="106.7">1</text>
<text x="106.7" y="107.4">IN</text>
<text x="114" y="107.4">OUT</text>
<text x="120" y="106.7">10</text>
<text x="190.4" y="106.7">1</text>
<text x="194.2" y="107.4">IN</text>
<text x="201.5" y="107.4">OUT</text>
<text x="207.4" y="106.7">10</text>
<text x="113.8" y="110.7">CHG</text>
<text x="120" y="110">8</text>
<text x="120" y="113.3">9</text>
<text x="201.3" y="110.7">CHG</text>
<text x="207.4" y="110">8</text>
<text x="207.4" y="113.3">9</text>
<text x="102.9" y="116.6">6</text>
<text x="106.7" y="117.3">BAT</text>
<text x="112.3" y="114">BGATE</text>
<text x="113.3" y="117.3">CTRL</text>
<text x="120" y="119.9">2</text>
<text x="120" y="116.6">7</text>
<text x="190.4" y="116.6">6</text>
<text x="194.2" y="117.3">BAT</text>
<text x="199.8" y="114">BGATE</text>
<text x="200.7" y="117.3">CTRL</text>
<text x="207.4" y="119.9">2</text>
<text x="207.4" y="116.6">7</text>
<text x="113.3" y="120.6">IMON</text>
<text x="114" y="123.9">LDO</text>
<text x="120" y="123.2">4</text>
<text x="200.8" y="120.6">IMON</text>
<text x="201.5" y="123.9">LDO</text>
<text x="207.4" y="123.2">4</text>
<text x="102.9" y="126.5">5</text>
<text x="106.7" y="127.2">TS</text>
<text x="114.1" y="128.9">VSS</text>
<text x="115.1" y="127.2">EP</text>
<text x="120" y="128.2">3</text>
<text x="120" y="126.5">11</text>
<text x="190.4" y="126.5">5</text>
<text x="194.2" y="127.2">TS</text>
<text x="201.6" y="128.9">VSS</text>
<text x="202.5" y="127.2">EP</text>
<text x="207.4" y="128.2">3</text>
<text x="207.4" y="126.5">11</text>
<text x="112" y="157.9">10</text>
<text x="112" y="156.2">12</text>
<text x="112.8" y="161.2">6</text>
<text x="112.8" y="159.5">8</text>
<text x="120" y="161.2">5</text>
<text x="120" y="159.5">7</text>
<text x="120" y="157.9">9</text>
<text x="120" y="156.2">11</text>
<text x="112.8" y="164.5">2</text>
<text x="112.8" y="162.8">4</text>
<text x="120" y="164.5">1</text>
<text x="120" y="162.8">3</text>
</g>
</svg>
